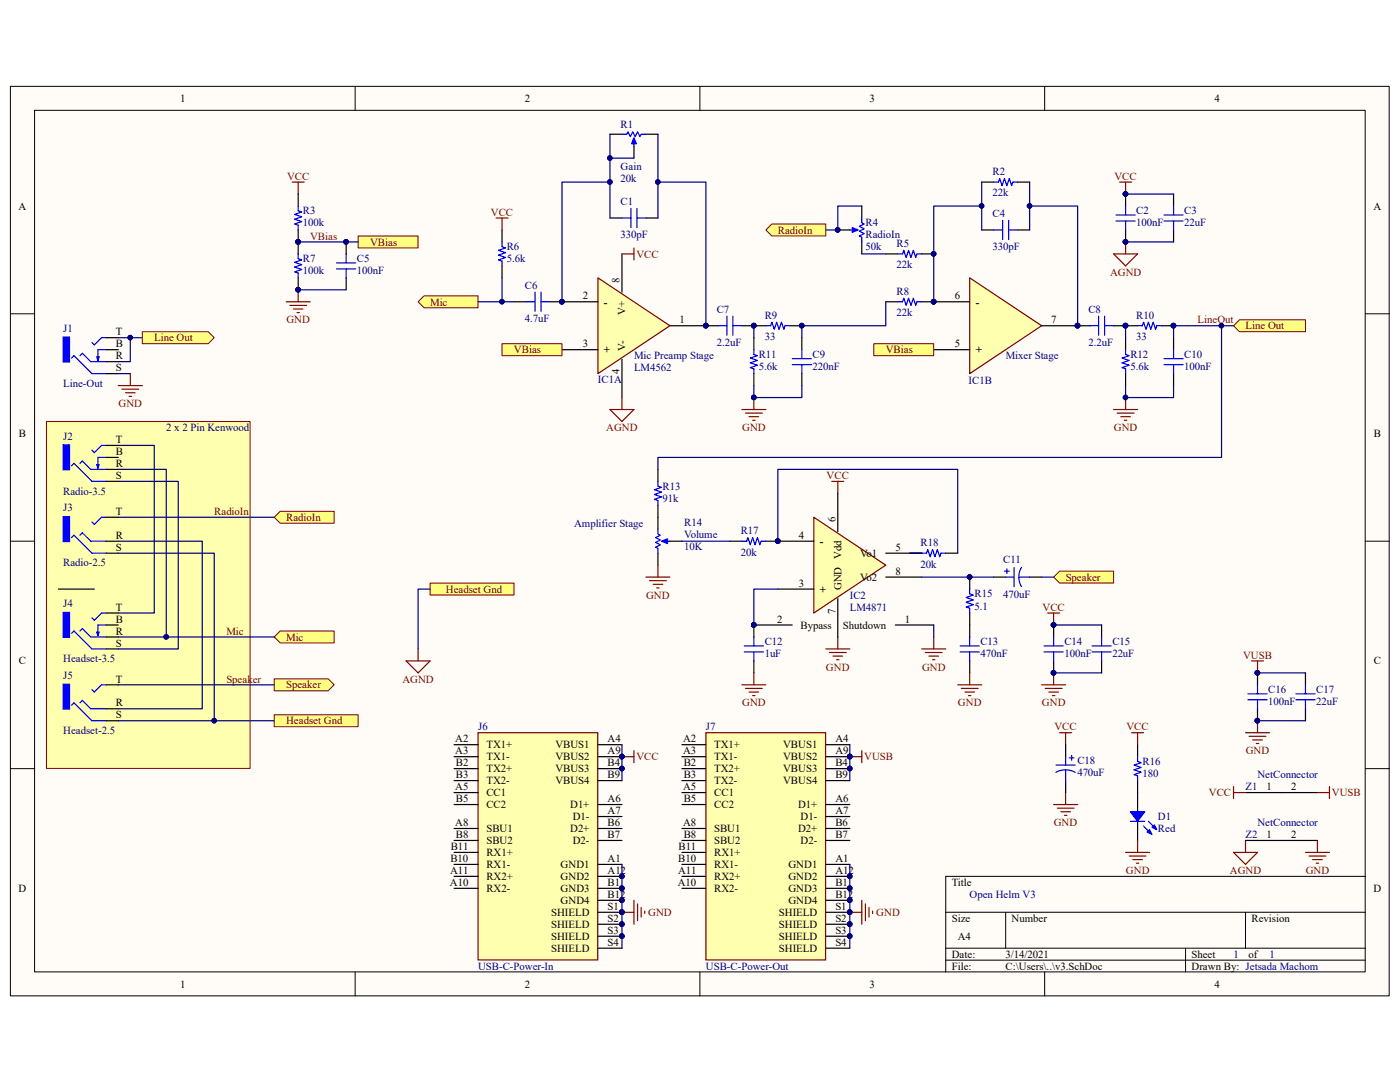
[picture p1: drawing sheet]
<svg xmlns="http://www.w3.org/2000/svg" width="279mm" height="216mm" viewBox="0 0 279 216" stroke-linecap="round" stroke-linejoin="round" font-family="sans-serif">
<path d="M2.1 17.3h275.1v181.4h-275.1z" fill="#fffcf8"/>
<path d="M2.1 17.2h275.1v181.5h-275.1z" fill="none" stroke="#000" stroke-width=".2"/>
<path d="M6.9 22.1h265.6v171.8h-265.6z" fill="#fffcf8"/>
<g fill="none" stroke="#000" stroke-width=".2">
<path d="M70.9 17.2v4.8M139.7 17.2v4.8M208.5 17.2v4.8M6.9 22h265.6v171.9h-265.6zM2.1 62.6h4.8M272.5 62.6h4.8M2.1 108h4.8M272.5 108h4.8M2.1 153.4h4.8M272.5 153.4h4.8M272.5 174.9h-83.8v19.1M70.9 194v4.8"/>
<path d="M139.7 194v4.8M188.7 182h83.8M188.7 189.2h83.8M188.7 191.6h83.8M200.7 182v7.2M208.5 194v4.8M236.6 189.2v4.8M248.6 182v7.2"/>
</g>
<path d="M9.3 84.2h40.6v69.1h-40.6z" fill="#ffffb0"/>
<path d="M9.3 84.1h40.6v69.2h-40.6z" fill="none" stroke="#800000" stroke-width=".2"/>
<path d="M95.4 146.2h23.9v45.3h-23.9z" fill-rule="evenodd" fill="#ffffb0" stroke="#800000" stroke-width=".24"/>
<g fill="none" stroke="#000" stroke-width=".24">
<path d="M90.6 148.6h4.8M90.6 151h4.8M90.6 153.4h4.8M90.6 155.8h4.8M90.6 158.1h4.8M119.3 148.6h4.8M119.3 151h4.8M119.3 153.4h4.8M119.3 155.8h4.8M90.6 160.5h4.8M90.6 165.3h4.8M90.6 167.7h4.8"/>
<path d="M90.6 170.1h4.8M90.6 172.5h4.8M90.6 174.9h4.8M90.6 177.3h4.8M119.3 160.5h4.8M119.3 165.3h4.8M119.3 167.7h4.8M119.3 172.5h4.8M119.3 174.9h4.8M119.3 177.3h4.8M119.3 162.9h4.8M119.3 179.6h4.8"/>
<path d="M119.3 182h4.8M119.3 184.4h4.8M119.3 186.8h4.8M119.3 189.2h4.8"/>
</g>
<g fill="#000080" stroke="#000080" stroke-width=".2">
<circle cx="124.1" cy="151" r=".45"/>
<circle cx="124.1" cy="153.3" r=".45"/>
<circle cx="124.1" cy="174.8" r=".45"/>
<circle cx="124.1" cy="177.2" r=".45"/>
<circle cx="124.1" cy="179.6" r=".45"/>
<circle cx="124.1" cy="182" r=".45"/>
<circle cx="124.1" cy="184.4" r=".45"/>
<circle cx="124.1" cy="186.8" r=".45"/>
</g>
<path d="M140.9 146.2h23.9v45.3h-23.9z" fill-rule="evenodd" fill="#ffffb0" stroke="#800000" stroke-width=".24"/>
<g fill="none" stroke="#000" stroke-width=".24">
<path d="M136.1 148.6h4.8M136.1 151h4.8M136.1 153.4h4.8M136.1 155.8h4.8M136.1 158.1h4.8M164.8 148.6h4.8M164.8 151h4.8M164.8 153.4h4.8M164.8 155.8h4.8M136.1 160.5h4.8M136.1 165.3h4.8M136.1 167.7h4.8"/>
<path d="M136.1 170.1h4.8M136.1 172.5h4.8M136.1 174.9h4.8M136.1 177.3h4.8M164.8 160.5h4.8M164.8 165.3h4.8M164.8 167.7h4.8M164.8 172.5h4.8M164.8 174.9h4.8M164.8 177.3h4.8M164.8 162.9h4.8M164.8 179.6h4.8"/>
<path d="M164.8 182h4.8M164.8 184.4h4.8M164.8 186.8h4.8M164.8 189.2h4.8"/>
</g>
<g fill="#000080" stroke="#000080" stroke-width=".2">
<circle cx="169.6" cy="151" r=".45"/>
<circle cx="169.6" cy="153.3" r=".45"/>
<circle cx="169.6" cy="174.8" r=".45"/>
<circle cx="169.6" cy="177.2" r=".45"/>
<circle cx="169.6" cy="179.6" r=".45"/>
<circle cx="169.6" cy="182" r=".45"/>
<circle cx="169.6" cy="184.4" r=".45"/>
<circle cx="169.6" cy="186.8" r=".45"/>
<circle cx="124.1" cy="182" r=".45"/>
</g>
<path d="M81 131.9h4.8l-2.4 2.4zM83.4 129.5v2.4M126.5 179.6v4.8M124.1 182h2.4M127.2 180.4v3.3M128 181.1v1.9M128.7 181.8v.5" fill="none" stroke="#800000" stroke-width=".24"/>
<g fill="#ffff80" stroke="#800000" stroke-width=".2">
<path d="M54.7 127.1l1.2-1.2h10.8v2.4h-10.8z" fill-rule="evenodd"/>
<path d="M54.7 135.5h10.8l1.2 1.2-1.2 1.1h-10.8z" fill-rule="evenodd"/>
</g>
<path d="M124.1 151h2.4M126.5 149.8v2.4M169.6 151h2.4M172 149.8v2.4M172 179.6v4.8M169.6 182h2.4M172.7 180.4v3.3M173.4 181.1v1.9M174.1 181.8v.5" fill="none" stroke="#800000" stroke-width=".24"/>
<g fill="#000080" stroke="#000080" stroke-width=".2">
<circle cx="169.6" cy="182" r=".45"/>
<circle cx="124.1" cy="151" r=".45"/>
<circle cx="169.6" cy="151" r=".45"/>
</g>
<path d="M210.3 115.2l1.2-1.2h10.7v2.4h-10.7z" fill-rule="evenodd" fill="#ffff80" stroke="#800000" stroke-width=".2"/>
<g fill="none" stroke="#800000" stroke-width=".24">
<path d="M166 96h2.4M167.2 96v2.4M148.1 136.7h4.7M148.8 137.4h3.3M149.5 138.1h1.9M150.2 138.8h.5M150.5 134.3v2.4M246.2 170.1h4.8l-2.4 2.4zM248.6 167.7v2.4M260.5 170.1h4.8M261.3 170.8h3.3M262 171.5h1.9"/>
<path d="M262.7 172.2h.5M262.9 167.7v2.4"/>
</g>
<g fill="#00f" stroke="#00f" stroke-width=".24">
<path d="M12.6 88.8h1.3v4.9h-1.3z" fill-rule="evenodd"/>
<path d="M12.6 122.2h1.3v5h-1.3z" fill-rule="evenodd"/>
<path d="M12.6 67.3h1.3v4.9h-1.3z" fill-rule="evenodd"/>
<path d="M12.6 103.1h1.3v5h-1.3z" fill-rule="evenodd"/>
<path d="M12.6 136.5h1.3v5h-1.3z" fill-rule="evenodd"/>
</g>
<g fill="none" stroke="#00f" stroke-width=".24">
<path d="M14.3 71.4l.5-.4 3.5 3.6h2.9M16 71l.4-.5 1.7 1.7h3.1M19.3 71.2h.5l-.3 .7zM21.2 69.8h-1.7v2.1M21.2 67.4h-.9l-1.5 1.4-.5-.5M14.3 92.9l.5-.4 3.5 3.5h2.9M16 92.5l.4-.5 1.7 1.7h3.1M19.3 92.7h.5l-.3 .7zM21.2 88.9h-.9l-1.5 1.4-.5-.5M21.2 91.3h-1.7v2.1M14.3 107.3l.5-.5 3.5 3.6h2.9M16 106.8l.4-.5 1.7 1.7h3.1"/>
<path d="M21.2 103.2h-.9l-1.5 1.4-.5-.4M132.5 108h1.2M14.3 126.4l.5-.5 3.5 3.6h2.9M16 125.9l.4-.5 1.7 1.7h3.1M19.3 126.1h.5l-.3 .8zM21.2 124.7h-1.7v2.2M21.2 122.3h-.9l-1.5 1.5-.5-.5M21.2 136.7h-.9l-1.5 1.4-.5-.5M14.3 140.7l.5-.5 3.5 3.6h2.9M16 140.2l.4-.4 1.7 1.6h3.1"/>
</g>
<g fill="none" stroke="#000" stroke-width=".24">
<path d="M21.2 67.4h2.4M21.2 69.8h2.4M21.2 72.2h2.4M21.2 74.6h2.4M21.2 88.9h2.4M21.2 91.3h2.4M21.2 93.7h2.4M21.2 96h2.4M11.6 117.5h7.2M21.2 103.2h2.4M21.2 108h2.4M21.2 110.4h2.4"/>
<path d="M131.3 103.2v2.4M131.3 110.4v2.4M21.2 122.3h2.4M21.2 124.7h2.4M21.2 127.1h2.4M21.2 129.5h2.4M21.2 136.7h2.4M21.2 141.4h2.4M21.2 143.8h2.4"/>
</g>
<path d="M132 108l1.2-.5v1z" fill="#00f"/>
<path d="M131.3 105.6v1l.5 .2-1 .5 1 .5-1 .4 1 .5-1 .5 .5 .2v1M132 108l1.2-.5v1zM200.5 114h.9M200.7 115.2h1.7M200.9 113.5v.9M202.4 113.2v3.9M203.3 115.2h2.2M203.9 113.2a3.7 3.7 0 0 0 0 3.9M225.6 163.9h2.9" fill="none" stroke="#00f" stroke-width=".24"/>
<path d="M133.7 108h2.4M198.3 115.2h2.4M205.5 115.2h2.4M227 158.1v3.9M227 163.9v3.8" fill="none" stroke="#000" stroke-width=".24"/>
<path d="M223.4 36.3h2.4M224.6 36.3v2.4" fill="none" stroke="#800000" stroke-width=".24"/>
<circle cx="224.6" cy="38.7" r=".45" fill="#000080" stroke="#000080" stroke-width=".2"/>
<path d="M225.6 162h2.9l-1.5 1.9z" fill="#00f"/>
<path d="M225.6 162h2.9l-1.5 1.9zM229.2 163.9l1.2 1.2" fill="none" stroke="#00f" stroke-width=".24"/>
<path d="M229.9 165.1l.5-.5 .5 1z" fill="#00f"/>
<path d="M228.2 164.8l1.5 1.5M229.9 165.1l.5-.5 .5 1z" fill="none" stroke="#00f" stroke-width=".24"/>
<path d="M228.9 166l.5-.4 .5 .9z" fill="#00f"/>
<path d="M227 151v.9l.7 .3-1.4 .5 1.4 .4-1.4 .5 1.4 .5-1.4 .5 .7 .2v1M228.9 166l.5-.4 .5 .9z" fill="none" stroke="#00f" stroke-width=".24"/>
<path d="M227 148.6v2.4M227 155.8v2.3" fill="none" stroke="#000" stroke-width=".24"/>
<g fill="none" stroke="#800000" stroke-width=".24">
<path d="M23.6 76.9h4.8M24.3 77.7h3.4M25 78.4h2M25.8 79.1h.4M26 74.6v2.3M211.5 146.2h2.4M212.7 146.2v2.4M212.7 158.1v2.4M225.8 146.2h2.4M227 146.2v2.4M210.3 160.5h4.8M211 161.3h3.3"/>
<path d="M211.7 162h1.9M212.4 162.7h.5M224.6 170.1h4.8M225.4 170.8h3.3M226.1 171.5h1.9M226.8 172.2h.5M227 167.7v2.4"/>
</g>
<path d="M119.3 55.4l14.4 9.6-14.4 9.6z" fill="#ffffb0"/>
<path d="M119.3 55.4l14.4 9.6-14.4 9.6z" fill="none" stroke="#800000" stroke-width=".24"/>
<path d="M124.1 50.7v7.6M112.2 69.8h7.1M112.2 60.2h7.1M124.1 71.7v7.6M133.7 65h7.2" fill="none" stroke="#000" stroke-width=".24"/>
<g fill="#000080" stroke="#000080" stroke-width=".2">
<circle cx="112.1" cy="60.2" r=".45"/>
<circle cx="140.9" cy="65" r=".45"/>
</g>
<path d="M193.5 55.4l14.4 9.6-14.4 9.6z" fill="#ffffb0"/>
<path d="M193.5 55.4l14.4 9.6-14.4 9.6z" fill="none" stroke="#800000" stroke-width=".24"/>
<path d="M186.3 69.8h7.2M186.3 60.2h7.2M207.9 65h7.2" fill="none" stroke="#000" stroke-width=".24"/>
<g fill="#000080" stroke="#000080" stroke-width=".2">
<circle cx="186.3" cy="60.2" r=".45"/>
<circle cx="215" cy="65" r=".45"/>
</g>
<path d="M83.4 60.2l1.2-1.2h10.8v2.4h-10.8z" fill-rule="evenodd" fill="#ffff80" stroke="#800000" stroke-width=".2"/>
<path d="M58.3 36.3h2.4M59.5 36.3v2.4M59.5 57.8v2.4M99 43.5h2.4M100.2 43.5v2.4M57.1 60.2h4.8M57.8 60.9h3.4M58.6 61.7h1.9M59.3 62.4h.4" fill="none" stroke="#800000" stroke-width=".24"/>
<path d="M100.2 45.9v2.4M100.2 53.1v2.3M102.6 60.2h2.4M109.8 60.2h2.4" fill="none" stroke="#000" stroke-width=".24"/>
<path d="M100.2 48.3v.9l.7 .3-1.4 .4 1.4 .5-1.4 .5 1.4 .5-1.4 .5 .7 .2v1M106.8 58.3v3.8M108 58.3v3.8M105 60.2h1.8M108 60.2h1.8" fill="none" stroke="#00f" stroke-width=".24"/>
<g fill="#000080" stroke="#000080" stroke-width=".2">
<circle cx="112.1" cy="60.2" r=".45"/>
<circle cx="59.5" cy="57.8" r=".45"/>
</g>
<path d="M28.4 66.2h13.2l1.2 1.2-1.2 1.2h-13.2z" fill-rule="evenodd" fill="#ffff80" stroke="#800000" stroke-width=".2"/>
<path d="M121.7 26.8h2.4M128.9 26.8h2.4" fill="none" stroke="#000" stroke-width=".24"/>
<path d="M126.5 28v1.2" fill="none" stroke="#00f" stroke-width=".24"/>
<path d="M126.5 27.5l.5 1.2h-1z" fill="#00f"/>
<path d="M124.1 26.8h1l.2-.5 .5 1 .5-1 .5 1 .4-1 .5 1 .3-.5h.9M126.5 27.5l.5 1.2h-1z" fill="none" stroke="#00f" stroke-width=".24"/>
<path d="M126.5 29.2v2.4" fill="none" stroke="#000" stroke-width=".24"/>
<path d="M124.1 50.7h2.4M126.5 49.5v2.4M124.1 79.3v2.4M121.7 81.7h4.8l-2.4 2.4z" fill="none" stroke="#800000" stroke-width=".24"/>
<g fill="#ffff80" stroke="#800000" stroke-width=".2">
<path d="M71.5 47.1h11.9v2.4h-11.9z" fill-rule="evenodd"/>
<path d="M100.2 68.6h12v2.4h-12z" fill-rule="evenodd"/>
<path d="M174.4 68.6h11.9v2.4h-11.9z" fill-rule="evenodd"/>
</g>
<g fill="none" stroke="#000" stroke-width=".24">
<path d="M195.9 36.3h2.4M203.1 36.3h2.4M224.6 38.7v2.4M234.2 38.7v2.4M69.1 48.3v2.4M69.1 55.4v2.4M121.7 43.5h2.4M128.9 43.5h2.4M176.8 50.7h2.4M184 50.7h2.3M195.9 45.9h2.4M203.1 45.9h2.4"/>
<path d="M224.6 45.9v2.4M234.2 45.9v2.4M140.9 65h2.4M148.1 65h4.7M150.5 67.4v2.4M150.5 74.6v2.3M157.6 65h2.4M160 67.4v2.4M160 74.6v2.3M176.8 60.2h2.4M184 60.2h2.3"/>
</g>
<g fill="#000080" stroke="#000080" stroke-width=".2">
<circle cx="150.4" cy="65" r=".45"/>
<circle cx="160" cy="65" r=".45"/>
<circle cx="140.9" cy="65" r=".45"/>
<circle cx="224.6" cy="48.3" r=".45"/>
<circle cx="224.6" cy="38.7" r=".45"/>
<circle cx="69.1" cy="48.3" r=".45"/>
<circle cx="186.3" cy="60.2" r=".45"/>
<circle cx="186.3" cy="50.6" r=".45"/>
</g>
<g fill="none" stroke="#00f" stroke-width=".24">
<path d="M198.3 36.3h1l.2-.7 .5 1.5 .5-1.5 .4 1.5 .5-1.5 .5 1.5 .2-.8h1M67.2 52.5h3.8M67.2 53.7h3.8M69.1 50.7v1.8M69.1 53.7v1.7M124.1 43.5h1.8M125.9 41.6v3.8M127.1 43.5h1.8M127.1 41.6v3.8M179.2 50.7h.9l.3-.8 .4 1.5 .5-1.5 .5 1.5 .5-1.5 .5 1.5 .2-.7h1M198.3 45.9h1.8M200.1 44v3.8"/>
<path d="M201.3 45.9h1.8M201.3 44v3.8M222.7 42.9h3.9M222.7 44.1h3.9M224.6 41.1v1.8M224.6 44.1v1.8M232.3 42.9h3.8M232.3 44.1h3.8M234.2 41.1v1.8M234.2 44.1v1.8M143.3 65h1.8M145.1 63.1v3.8"/>
<path d="M146.3 65h1.8M146.3 63.1v3.8M150.5 69.8v.9l.7 .3-1.5 .4 1.5 .5-1.5 .5 1.5 .5-1.5 .5 .8 .2v1M152.8 65h1l.2-.7 .5 1.4 .5-1.4 .5 1.4 .5-1.4 .4 1.4 .3-.7h.9M158.1 71.6h3.8M158.1 72.8h3.8M160 69.8v1.8M160 72.8v1.8M179.2 60.2h.9l.3-.7 .4 1.4 .5-1.4 .5 1.4 .5-1.4 .5 1.4 .2-.7h1"/>
</g>
<g fill="#ffff80" stroke="#800000" stroke-width=".2">
<path d="M55.9 102h10.8v2.4h-10.8l-1.2-1.2z" fill-rule="evenodd"/>
<path d="M152.8 45.9l1.2-1.2h10.8v2.4h-10.8z" fill-rule="evenodd"/>
</g>
<g fill="none" stroke="#000" stroke-width=".24">
<path d="M215.1 65h2.4M222.2 65h4.8M224.6 67.4v2.4M224.6 74.6v2.3M231.8 65h2.4M234.2 67.4v2.4M234.2 74.6v2.3M193.5 115.2v2.3M150.5 124.7v2.4M150.5 131.9v2.4M193.5 122.3v4.8M193.5 131.9v2.4"/>
<path d="M210.3 124.7v2.4M210.3 131.9v2.4M219.9 124.7v2.4M219.9 131.9v2.4"/>
</g>
<g fill="#000080" stroke="#000080" stroke-width=".2">
<circle cx="224.6" cy="65" r=".45"/>
<circle cx="234.2" cy="65" r=".45"/>
<circle cx="215" cy="65" r=".45"/>
<circle cx="210.3" cy="134.2" r=".45"/>
<circle cx="210.3" cy="124.7" r=".45"/>
<circle cx="150.4" cy="124.7" r=".45"/>
<circle cx="193.5" cy="115.1" r=".45"/>
<circle cx="150.4" cy="79.3" r=".45"/>
<circle cx="224.6" cy="79.3" r=".45"/>
</g>
<g fill="none" stroke="#00f" stroke-width=".24">
<path d="M217.5 65h1.8M219.3 63.1v3.8M220.4 65h1.8M220.4 63.1v3.8M224.6 69.8v.9l.8 .3-1.5 .4 1.5 .5-1.5 .5 1.5 .5-1.5 .5 .7 .2v1M227 65h1l.2-.7 .5 1.4 .5-1.4 .5 1.4 .4-1.4 .5 1.4 .3-.7h.9M232.3 71.6h3.8M232.3 72.8h3.8M234.2 69.8v1.8M234.2 72.8v1.8M193.5 117.5v1l.7 .2-1.4 .5 1.4 .5-1.4 .5 1.4 .4-1.4 .5 .7 .3v.9M148.5 128.9h3.9"/>
<path d="M148.5 130.1h3.9M150.5 127.1v1.8M150.5 130.1v1.8M191.6 128.9h3.8M191.6 130.1h3.8M193.5 127.1v1.8M193.5 130.1v1.8M208.4 128.9h3.8M208.4 130.1h3.8M210.3 127.1v1.8M210.3 130.1v1.8M217.9 128.9h3.9"/>
<path d="M217.9 130.1h3.9M219.9 127.1v1.8M219.9 130.1v1.8"/>
</g>
<g fill="none" stroke="#800000" stroke-width=".24">
<path d="M150.5 79.3v2.4M224.6 79.3v2.4M148.1 81.7h4.7M148.8 82.4h3.3M149.5 83.2h1.9M150.2 83.9h.5M222.2 81.7h4.8M223 82.4h3.3M223.7 83.2h1.9M224.4 83.9h.5M128.9 115.2h4.8M129.6 115.9h3.4"/>
<path d="M130.3 116.6h2M131.1 117.3h.4M131.3 112.8v2.4M164.8 129.5h4.8M165.5 130.2h3.4M166.2 130.9h2M167 131.6h.4M167.2 127.1v2.4M191.1 136.7h4.8M191.9 137.4h3.3M192.6 138.1h1.9M193.3 138.8h.5"/>
<path d="M193.5 134.3v2.4M207.9 136.7h4.8M208.6 137.4h3.4M209.1 122.3h2.4M209.3 138.1h1.9M210 138.8h.5M210.3 122.3v2.4M210.3 134.3v2.4"/>
</g>
<path d="M246.2 65l1.2-1.2h13.1v2.4h-13.1z" fill-rule="evenodd" fill="#ffff80" stroke="#800000" stroke-width=".2"/>
<path d="M172 41.1v2.4M172 48.3v2.4" fill="none" stroke="#000" stroke-width=".24"/>
<path d="M169.6 45.9h1.2" fill="none" stroke="#00f" stroke-width=".24"/>
<path d="M170.1 45.4l1.2 .5-1.2 .5z" fill="#00f"/>
<g fill="none" stroke="#00f" stroke-width=".24">
<path d="M59.5 41.1v1l.7 .2-1.4 .5 1.4 .5-1.4 .4 1.4 .5-1.4 .5 .7 .2v1M59.5 50.7v.9l.7 .3-1.4 .4 1.4 .5-1.4 .5 1.4 .5-1.4 .4 .7 .3v.9M170.1 45.4l1.2 .5-1.2 .5zM172 43.5v1l.5 .2-1 .5 1 .4-1 .5 1 .5-1 .5 .5 .2v1M131.3 96v1l.7 .2-1.4 .5 1.4 .5-1.4 .5 1.4 .5-1.4 .4 .7 .3v.9M249 138.4h3.9M249 139.6h3.9M251 136.7v1.7M251 139.6v1.8M258.6 138.4h3.8M258.6 139.6h3.8M260.5 136.7v1.7"/>
<path d="M260.5 139.6v1.8M210.7 154.1a3.8 3.8 0 0 1 3.9 0M210.8 152.7h3.8M212.7 151v1.7M212.7 153.6v2.2M213.4 151.2h.9M213.9 150.7v1"/>
</g>
<g fill="none" stroke="#000" stroke-width=".24">
<path d="M59.5 38.7v2.4M59.5 45.9v4.8M59.5 55.4v2.4M167.2 45.9h2.4M131.3 93.7v2.3M131.3 100.8v2.4M251 134.3v2.4M260.5 134.3v2.4M212.7 148.6v2.4M212.7 155.8v2.3M248.6 158.1h14.3M251 141.4v2.4"/>
<path d="M260.5 141.4v2.4M248.6 167.7h14.3"/>
</g>
<g fill="#000080" stroke="#000080" stroke-width=".2">
<circle cx="167.2" cy="45.9" r=".45"/>
<circle cx="250.9" cy="143.8" r=".45"/>
<circle cx="250.9" cy="134.2" r=".45"/>
<circle cx="59.5" cy="48.3" r=".45"/>
<circle cx="59.5" cy="57.8" r=".45"/>
<circle cx="224.6" cy="48.3" r=".45"/>
</g>
<g fill="none" stroke="#800000" stroke-width=".24">
<path d="M222.2 50.7h4.8l-2.4 2.4zM224.6 48.3v2.4M249.8 131.9h2.4M251 131.9v2.4M246.2 158.1h2.4M246.2 157v2.3M248.6 146.2h4.8M249.3 146.9h3.3M250 147.6h1.9M250.7 148.4h.5M251 143.8v2.4M262.9 158.1h2.4"/>
<path d="M265.3 157v2.3"/>
</g>
<path d="M162.4 103.2l14.4 9.6-14.4 9.5z" fill="#ffffb0"/>
<path d="M162.4 103.2l14.4 9.6-14.4 9.5z" fill="none" stroke="#800000" stroke-width=".24"/>
<path d="M167.2 98.4v7.7M155.2 117.5h7.2M155.2 108h7.2M167.2 119.5v7.6M176.8 110.4h7.2M176.8 115.2h7.2M150.5 124.7h7.6M178.7 124.7h7.6" fill="none" stroke="#000" stroke-width=".24"/>
<g fill="#000080" stroke="#000080" stroke-width=".2">
<circle cx="155.2" cy="108" r=".45"/>
<circle cx="150.4" cy="124.7" r=".45"/>
</g>
<g fill="#ffff80" stroke="#800000" stroke-width=".2">
<path d="M54.7 142.6h16.8v2.4h-16.8z" fill-rule="evenodd"/>
<path d="M85.8 116.4h16.8v2.3h-16.8z" fill-rule="evenodd"/>
</g>
<path d="M145.7 108h2.4M152.8 108h2.4M181.6 110.4h2.4M188.7 110.4h2.4" fill="none" stroke="#000" stroke-width=".24"/>
<path d="M148.1 108h.9l.3-.7 .4 1.4 .5-1.4 .5 1.4 .5-1.4 .4 1.4 .3-.7h.9M184 110.4h.9l.3-.7 .4 1.4 .5-1.4 .5 1.4 .5-1.4 .4 1.4 .3-.7h.9" fill="none" stroke="#00f" stroke-width=".24"/>
<g fill="#000080" stroke="#000080" stroke-width=".2">
<circle cx="155.2" cy="108" r=".45"/>
<circle cx="124.1" cy="153.3" r=".45"/>
<circle cx="124.1" cy="151" r=".45"/>
<circle cx="169.6" cy="153.3" r=".45"/>
<circle cx="169.6" cy="151" r=".45"/>
<circle cx="169.6" cy="186.8" r=".45"/>
<circle cx="169.6" cy="184.4" r=".45"/>
<circle cx="169.6" cy="182" r=".45"/>
<circle cx="169.6" cy="179.6" r=".45"/>
<circle cx="169.6" cy="177.2" r=".45"/>
<circle cx="169.6" cy="174.8" r=".45"/>
<circle cx="124.1" cy="182" r=".45"/>
<circle cx="124.1" cy="184.4" r=".45"/>
<circle cx="124.1" cy="186.8" r=".45"/>
<circle cx="124.1" cy="179.6" r=".45"/>
<circle cx="124.1" cy="177.2" r=".45"/>
<circle cx="124.1" cy="174.8" r=".45"/>
<circle cx="26" cy="67.4" r=".45"/>
<circle cx="33.2" cy="127.1" r=".45"/>
<circle cx="224.6" cy="48.3" r=".45"/>
<circle cx="224.6" cy="38.7" r=".45"/>
<circle cx="100.2" cy="60.2" r=".45"/>
<circle cx="59.5" cy="57.8" r=".45"/>
<circle cx="121.7" cy="31.5" r=".45"/>
<circle cx="112.1" cy="60.2" r=".45"/>
<circle cx="121.7" cy="36.3" r=".45"/>
<circle cx="140.9" cy="65" r=".45"/>
<circle cx="131.3" cy="36.3" r=".45"/>
<circle cx="59.5" cy="48.3" r=".45"/>
<circle cx="69.1" cy="48.3" r=".45"/>
<circle cx="186.3" cy="60.2" r=".45"/>
<circle cx="186.3" cy="50.6" r=".45"/>
<circle cx="195.9" cy="41.1" r=".45"/>
<circle cx="205.5" cy="41.1" r=".45"/>
<circle cx="215" cy="65" r=".45"/>
<circle cx="210.3" cy="134.2" r=".45"/>
<circle cx="210.3" cy="124.7" r=".45"/>
<circle cx="150.4" cy="65" r=".45"/>
<circle cx="160" cy="65" r=".45"/>
<circle cx="224.6" cy="65" r=".45"/>
<circle cx="243.8" cy="65" r=".45"/>
<circle cx="234.2" cy="65" r=".45"/>
<circle cx="150.4" cy="79.3" r=".45"/>
<circle cx="224.6" cy="79.3" r=".45"/>
<circle cx="167.2" cy="45.9" r=".45"/>
<circle cx="250.9" cy="143.8" r=".45"/>
<circle cx="250.9" cy="134.2" r=".45"/>
<circle cx="150.4" cy="124.7" r=".45"/>
<circle cx="193.5" cy="115.1" r=".45"/>
<circle cx="42.7" cy="143.8" r=".45"/>
</g>
<g fill="none" stroke="#000080" stroke-width=".24">
<path d="M121.7 36.3h-9.5v23.9M121.7 26.8v4.8M126.5 31.6h-4.8v11.9M131.3 36.3h9.6v28.7M131.3 26.8v16.7M195.9 36.3v4.8h-9.6v19.1M205.5 36.3v4.8h9.6v23.9M224.6 38.7h9.6M59.5 48.3h12M59.5 57.8h9.6M100.2 55.4v4.8h-4.8M172 41.1h-4.8v4.8h-2.4"/>
<path d="M172 50.7h4.8M195.9 41.1v4.8M205.5 41.1v4.8M224.6 48.3h9.6M23.6 67.4h2.4v4.8h-2.4M23.6 74.6h2.4M26 67.4h2.4M100.2 60.2h2.4M150.5 76.9v2.4h9.5v-2.4M150.5 65v2.4M176.8 60.2v4.8h-16.8v2.4M224.6 76.9v2.4h9.6v-2.4"/>
<path d="M224.6 65v2.4M243.8 65h-9.6v2.4M246.2 65h-2.4v26.3h-112.5v2.4M23.6 88.9h7.2v33.4h-7.2M23.6 93.7h9.6v33.4h-9.6M23.6 96h12v33.5h-12M23.6 108h16.8v33.4h-16.8M23.6 110.4h19.2v33.4h-19.2M23.6 103.2h31.1M85.8 117.5h-2.4v12M136.1 108h9.6M155.2 117.5h-4.7v7.2"/>
<path d="M155.2 108v-14.3h35.9v16.7M181.6 110.4h2.4M184 115.2h14.3M207.9 115.2h2.4M23.6 136.7h31.1M33.2 127.1h21.5M186.3 124.7v2.4M210.3 134.3h9.6M210.3 124.7h9.6M251 134.3h9.5M42.8 143.8h11.9M124.1 148.6v7.2"/>
<path d="M169.6 148.6v7.2M251 143.8h9.5M124.1 172.5v16.7M169.6 172.5v16.7"/>
</g>
<path d="M184 129.5h4.7M184.7 130.2h3.3M185.4 130.9h1.9M186.1 131.6h.5M186.3 127.1v2.4" fill="none" stroke="#800000" stroke-width=".24"/>
<g font-size="2.2">
<text x="35.9" y="20.4">1</text>
<text x="104.7" y="20.4">2</text>
<text x="173.5" y="20.4">3</text>
<text x="242.4" y="20.4">4</text>
<text x="3.7" y="41.8">A</text>
<text x="274.1" y="41.8">A</text>
<text x="116.3" y="59.7">2</text>
<text x="123.7" y="56.4" transform="rotate(-90 123.7 56.4)">8</text>
<text x="190.5" y="59.7">6</text>
<text x="120.5" y="61">-</text>
<text x="124.8" y="62.8" transform="rotate(-90 124.8 62.8)">V+</text>
<text x="135.6" y="64.5">1</text>
<text x="194.7" y="61">-</text>
<text x="209.8" y="64.5">7</text>
<text x="23.1" y="66.9">T</text>
<text x="23.1" y="69.3">B</text>
<text x="23.1" y="71.7">R</text>
<text x="116.3" y="69.3">3</text>
<text x="120.5" y="70.5">+</text>
<text x="124.8" y="70" transform="rotate(-90 124.8 70)">V-</text>
<text x="190.5" y="69.3">5</text>
<text x="194.7" y="70.5">+</text>
<text x="23.1" y="74.1">S</text>
<text x="123.7" y="74.7" transform="rotate(-90 123.7 74.7)">4</text>
<text x="3.8" y="87.2">B</text>
<text x="23.1" y="88.4">T</text>
<text x="274.2" y="87.2">B</text>
<text x="23.1" y="90.8">B</text>
<text x="23.1" y="93.2">R</text>
<text x="23.1" y="95.6">S</text>
<text x="23.1" y="102.7">T</text>
<text x="23.1" y="107.5">R</text>
<text x="159.4" y="107.5">4</text>
<text x="166.7" y="104.2" transform="rotate(-90 166.7 104.2)">6</text>
<text x="23.1" y="109.9">S</text>
<text x="163.6" y="108.7">-</text>
<text x="167.9" y="111.5" transform="rotate(-90 167.9 111.5)">Vdd</text>
<text x="171.7" y="111.1">Vo1</text>
<text x="178.7" y="109.9">5</text>
<text x="159.4" y="117.1">3</text>
<text x="163.6" y="118.3">+</text>
<text x="167.9" y="117.8" transform="rotate(-90 167.9 117.8)">GND</text>
<text x="171.7" y="115.9">Vo2</text>
<text x="178.7" y="114.7">8</text>
<text x="23.1" y="121.8">T</text>
<text x="23.1" y="124.2">B</text>
<text x="155.1" y="124.2">2</text>
<text x="159.8" y="125.4">Bypass</text>
<text x="166.7" y="122.4" transform="rotate(-90 166.7 122.4)">7</text>
<text x="168.2" y="125.4">Shutdown</text>
<text x="180.6" y="124.2">1</text>
<text x="23.1" y="126.6">R</text>
<text x="23.1" y="129">S</text>
<text x="3.8" y="132.6">C</text>
<text x="23.1" y="136.2">T</text>
<text x="274.2" y="132.6">C</text>
<text x="23.1" y="141">R</text>
<text x="23.1" y="143.3">S</text>
<text x="90.8" y="148.1">A2</text>
<text x="97.1" y="149.3">TX1+</text>
<text x="110.8" y="149.3">VBUS1</text>
<text x="121.2" y="148.1">A4</text>
<text x="136.3" y="148.1">A2</text>
<text x="142.5" y="149.3">TX1+</text>
<text x="156.3" y="149.3">VBUS1</text>
<text x="166.7" y="148.1">A4</text>
<text x="90.8" y="150.5">A3</text>
<text x="91" y="152.9">B2</text>
<text x="91" y="155.3">B3</text>
<text x="97.1" y="151.7">TX1-</text>
<text x="97.1" y="154.1">TX2+</text>
<text x="110.8" y="151.7">VBUS2</text>
<text x="110.8" y="154.1">VBUS3</text>
<text x="121.2" y="150.5">A9</text>
<text x="121.2" y="152.9">B4</text>
<text x="121.2" y="155.3">B9</text>
<text x="136.3" y="150.5">A3</text>
<text x="136.4" y="152.9">B2</text>
<text x="136.4" y="155.3">B3</text>
<text x="142.5" y="151.7">TX1-</text>
<text x="142.5" y="154.1">TX2+</text>
<text x="156.3" y="151.7">VBUS2</text>
<text x="156.3" y="154.1">VBUS3</text>
<text x="166.7" y="150.5">A9</text>
<text x="166.7" y="152.9">B4</text>
<text x="166.7" y="155.3">B9</text>
<text x="90.8" y="157.7">A5</text>
<text x="91" y="160.1">B5</text>
<text x="97.1" y="156.5">TX2-</text>
<text x="97.1" y="158.9">CC1</text>
<text x="97.1" y="161.2">CC2</text>
<text x="110.8" y="156.5">VBUS4</text>
<text x="113.8" y="161.2">D1+</text>
<text x="121.2" y="160.1">A6</text>
<text x="136.3" y="157.7">A5</text>
<text x="136.4" y="160.1">B5</text>
<text x="142.5" y="156.5">TX2-</text>
<text x="142.5" y="158.9">CC1</text>
<text x="142.5" y="161.2">CC2</text>
<text x="156.3" y="156.5">VBUS4</text>
<text x="159.3" y="161.2">D1+</text>
<text x="166.7" y="160.1">A6</text>
<text x="252.8" y="157.7">1</text>
<text x="257.7" y="157.7">2</text>
<text x="90.8" y="164.8">A8</text>
<text x="91" y="167.2">B8</text>
<text x="97.1" y="166">SBU1</text>
<text x="113.8" y="166">D2+</text>
<text x="114.3" y="163.7">D1-</text>
<text x="121.2" y="162.5">A7</text>
<text x="121.2" y="164.8">B6</text>
<text x="121.2" y="167.2">B7</text>
<text x="136.3" y="164.8">A8</text>
<text x="136.4" y="167.2">B8</text>
<text x="142.5" y="166">SBU1</text>
<text x="159.3" y="166">D2+</text>
<text x="159.8" y="163.7">D1-</text>
<text x="166.7" y="162.5">A7</text>
<text x="166.7" y="164.8">B6</text>
<text x="166.7" y="167.2">B7</text>
<text x="252.8" y="167.2">1</text>
<text x="257.7" y="167.2">2</text>
<text x="89.9" y="172">B10</text>
<text x="90" y="169.6">B11</text>
<text x="97.1" y="168.4">SBU2</text>
<text x="97.1" y="170.8">RX1+</text>
<text x="97.1" y="173.2">RX1-</text>
<text x="111.9" y="173.2">GND1</text>
<text x="114.3" y="168.4">D2-</text>
<text x="121.2" y="172">A1</text>
<text x="135.3" y="172">B10</text>
<text x="135.4" y="169.6">B11</text>
<text x="142.5" y="168.4">SBU2</text>
<text x="142.5" y="170.8">RX1+</text>
<text x="142.5" y="173.2">RX1-</text>
<text x="157.4" y="173.2">GND1</text>
<text x="159.8" y="168.4">D2-</text>
<text x="166.7" y="172">A1</text>
<text x="3.7" y="178">D</text>
<text x="89.8" y="176.8">A10</text>
<text x="89.8" y="174.4">A11</text>
<text x="97.1" y="175.6">RX2+</text>
<text x="97.1" y="178">RX2-</text>
<text x="111.9" y="175.6">GND2</text>
<text x="111.9" y="178">GND3</text>
<text x="121.2" y="174.4">A12</text>
<text x="121.2" y="176.8">B1</text>
<text x="121.2" y="179.2">B12</text>
<text x="135.3" y="176.8">A10</text>
<text x="135.3" y="174.4">A11</text>
<text x="142.5" y="175.6">RX2+</text>
<text x="142.5" y="178">RX2-</text>
<text x="157.4" y="175.6">GND2</text>
<text x="157.4" y="178">GND3</text>
<text x="166.7" y="174.4">A12</text>
<text x="166.7" y="176.8">B1</text>
<text x="166.7" y="179.2">B12</text>
<text x="189.9" y="176.8">Title</text>
<text x="274.1" y="178">D</text>
<text x="110" y="182.8">SHIELD</text>
<text x="110" y="185.2">SHIELD</text>
<text x="111.9" y="180.4">GND4</text>
<text x="121.2" y="181.6">S1</text>
<text x="121.2" y="183.9">S2</text>
<text x="155.4" y="182.8">SHIELD</text>
<text x="155.4" y="185.2">SHIELD</text>
<text x="157.4" y="180.4">GND4</text>
<text x="166.7" y="181.6">S1</text>
<text x="166.7" y="183.9">S2</text>
<text x="189.9" y="183.9">Size</text>
<text x="201.9" y="183.9">Number</text>
<text x="249.8" y="183.9">Revision</text>
<text x="110" y="187.5">SHIELD</text>
<text x="110" y="189.9">SHIELD</text>
<text x="121.2" y="186.4">S3</text>
<text x="121.2" y="188.7">S4</text>
<text x="155.4" y="187.5">SHIELD</text>
<text x="155.4" y="189.9">SHIELD</text>
<text x="166.7" y="186.4">S3</text>
<text x="166.7" y="188.7">S4</text>
<text x="189.9" y="191.1">Date:</text>
<text x="191.1" y="187.5">A4</text>
<text x="200.7" y="191.1">3/14/2021</text>
<text x="237.8" y="191.1">Sheet</text>
<text x="249.2" y="191.1">of</text>
<text x="35.9" y="197.1">1</text>
<text x="104.7" y="197.1">2</text>
<text x="173.5" y="197.1">3</text>
<text x="189.9" y="193.5">File:</text>
<text x="200.7" y="193.5">C:\Users\..\v3.SchDoc</text>
<text x="237.8" y="193.5">Drawn By: Jetsada Machom</text>
<text x="242.4" y="197.1">4</text>
</g>
<g font-size="2.2" fill="#000080">
<text x="123.9" y="25.6">R1</text>
<text x="123.9" y="34">Gain</text>
<text x="198.1" y="34.9">R2</text>
<text x="123.9" y="36.4">20k</text>
<text x="123.9" y="40.9">C1</text>
<text x="198.1" y="39.2">22k</text>
<text x="60.5" y="45.2">100k</text>
<text x="60.5" y="42.8">R3</text>
<text x="123.9" y="47.6">330pF</text>
<text x="172.7" y="45.2">R4</text>
<text x="172.7" y="47.6">RadioIn</text>
<text x="198.1" y="43.3">C4</text>
<text x="226.8" y="45.2">100nF</text>
<text x="226.8" y="42.8">C2</text>
<text x="236.3" y="45.2">22uF</text>
<text x="236.3" y="42.8">C3</text>
<text x="60.5" y="52.4">R7</text>
<text x="71.2" y="52.4">C5</text>
<text x="101.1" y="52.4">5.6k</text>
<text x="101.1" y="50">R6</text>
<text x="172.7" y="50">50k</text>
<text x="178.9" y="53.6">22k</text>
<text x="178.9" y="49.2">R5</text>
<text x="198.1" y="50">330pF</text>
<text x="60.5" y="54.7">100k</text>
<text x="71.2" y="54.7">100nF</text>
<text x="104.7" y="57.6">C6</text>
<text x="178.9" y="58.8">R8</text>
<text x="104.7" y="64.3">4.7uF</text>
<text x="143" y="62.4">C7</text>
<text x="152.6" y="63.6">R9</text>
<text x="178.9" y="63.1">22k</text>
<text x="217.2" y="62.4">C8</text>
<text x="226.8" y="63.6">R10</text>
<text x="12.6" y="66.2">J1</text>
<text x="126.5" y="71.7">Mic Preamp Stage</text>
<text x="143" y="69.1">2.2uF</text>
<text x="151.4" y="71.5">R11</text>
<text x="152.6" y="67.9">33</text>
<text x="162.2" y="71.5">C9</text>
<text x="200.7" y="71.7">Mixer Stage</text>
<text x="217.2" y="69.1">2.2uF</text>
<text x="225.6" y="71.5">R12</text>
<text x="226.8" y="67.9">33</text>
<text x="236.3" y="71.5">C10</text>
<text x="12.6" y="77.2">Line-Out</text>
<text x="119.3" y="76.5">IC1A</text>
<text x="126.5" y="74.1">LM4562</text>
<text x="151.4" y="73.8">5.6k</text>
<text x="162.2" y="73.8">220nF</text>
<text x="193.3" y="76.7">IC1B</text>
<text x="225.6" y="73.8">5.6k</text>
<text x="236.3" y="73.8">100nF</text>
<text x="12.6" y="87.7">J2</text>
<text x="33.2" y="86">2 x 2 Pin Kenwood</text>
<text x="12.6" y="98.7">Radio-3.5</text>
<text x="132.2" y="100.1">91k</text>
<text x="132.2" y="97.7">R13</text>
<text x="12.6" y="102">J3</text>
<text x="114.6" y="105.2">Amplifier Stage</text>
<text x="136.6" y="104.9">R14</text>
<text x="136.6" y="107.3">Volume</text>
<text x="147.8" y="106.6">R17</text>
<text x="12.6" y="113">Radio-2.5</text>
<text x="136.6" y="109.7">10K</text>
<text x="147.8" y="110.9">20k</text>
<text x="183.7" y="113.2">20k</text>
<text x="183.7" y="109">R18</text>
<text x="200.2" y="112.4">C11</text>
<text x="169.6" y="119.5">IC2</text>
<text x="194.5" y="119.2">R15</text>
<text x="200.2" y="119.4">470uF</text>
<text x="12.6" y="121.2">J4</text>
<text x="169.6" y="121.8">LM4871</text>
<text x="194.5" y="121.6">5.1</text>
<text x="152.6" y="131.2">1uF</text>
<text x="152.6" y="128.8">C12</text>
<text x="195.7" y="131.2">470nF</text>
<text x="195.7" y="128.8">C13</text>
<text x="212.4" y="131.2">100nF</text>
<text x="212.4" y="128.8">C14</text>
<text x="222" y="131.2">22uF</text>
<text x="222" y="128.8">C15</text>
<text x="12.6" y="132.1">Headset-3.5</text>
<text x="12.6" y="135.5">J5</text>
<text x="253.1" y="140.7">100nF</text>
<text x="253.1" y="138.3">C16</text>
<text x="262.7" y="140.7">22uF</text>
<text x="262.7" y="138.3">C17</text>
<text x="12.6" y="146.5">Headset-2.5</text>
<text x="95.4" y="145.8">J6</text>
<text x="140.9" y="145.8">J7</text>
<text x="215" y="154.8">470uF</text>
<text x="215" y="152.4">C18</text>
<text x="228" y="155.1">180</text>
<text x="228" y="152.7">R16</text>
<text x="251" y="155.3">NetConnector</text>
<text x="248.6" y="157.7">Z1</text>
<text x="231.1" y="163.7">D1</text>
<text x="231.1" y="166">Red</text>
<text x="248.6" y="167.2">Z2</text>
<text x="251" y="164.8">NetConnector</text>
<text x="193.5" y="179.2">Open Helm V3</text>
<text x="246.2" y="191.1">1</text>
<text x="253.4" y="191.1">1</text>
<text x="95.4" y="193.5">USB-C-Power-In</text>
<text x="140.9" y="193.5">USB-C-Power-Out</text>
</g>
<g font-size="2.2" fill="#800000">
<text x="57.3" y="35.9">VCC</text>
<text x="222.4" y="35.9">VCC</text>
<text x="61.9" y="47.8">VBias</text>
<text x="98" y="43.1">VCC</text>
<text x="155.2" y="46.6">RadioIn</text>
<text x="73.9" y="49">VBias</text>
<text x="127" y="51.4">VCC</text>
<text x="221.5" y="55">AGND</text>
<text x="57.1" y="64.5">GND</text>
<text x="85.9" y="61">Mic</text>
<text x="239" y="64.5">LineOut</text>
<text x="248.6" y="65.7">Line Out</text>
<text x="30.8" y="68.1">Line Out</text>
<text x="102.6" y="70.5">VBias</text>
<text x="176.8" y="70.5">VBias</text>
<text x="23.7" y="81.2">GND</text>
<text x="121" y="86">AGND</text>
<text x="148.1" y="86">GND</text>
<text x="222.3" y="86">GND</text>
<text x="165" y="95.6">VCC</text>
<text x="42.8" y="102.7">RadioIn</text>
<text x="57.1" y="103.9">RadioIn</text>
<text x="89" y="118.3">Headset Gnd</text>
<text x="128.9" y="119.5">GND</text>
<text x="212.7" y="115.9">Speaker</text>
<text x="208.1" y="121.8">VCC</text>
<text x="45.2" y="126.6">Mic</text>
<text x="57.1" y="127.8">Mic</text>
<text x="248.1" y="131.4">VUSB</text>
<text x="45.2" y="136.2">Speaker</text>
<text x="57.1" y="137.4">Speaker</text>
<text x="80.3" y="136.2">AGND</text>
<text x="164.8" y="133.8">GND</text>
<text x="184" y="133.8">GND</text>
<text x="148.1" y="141">GND</text>
<text x="191.2" y="141">GND</text>
<text x="207.9" y="141">GND</text>
<text x="57.1" y="144.5">Headset Gnd</text>
<text x="210.4" y="145.8">VCC</text>
<text x="224.8" y="145.8">VCC</text>
<text x="127" y="151.7">VCC</text>
<text x="172.5" y="151.7">VUSB</text>
<text x="248.6" y="150.5">GND</text>
<text x="241.3" y="158.9">VCC</text>
<text x="265.8" y="158.9">VUSB</text>
<text x="210.3" y="164.8">GND</text>
<text x="224.7" y="174.4">GND</text>
<text x="245.4" y="174.4">AGND</text>
<text x="260.6" y="174.4">GND</text>
<text x="129.4" y="182.8">GND</text>
<text x="174.9" y="182.8">GND</text>
</g>
</svg>
